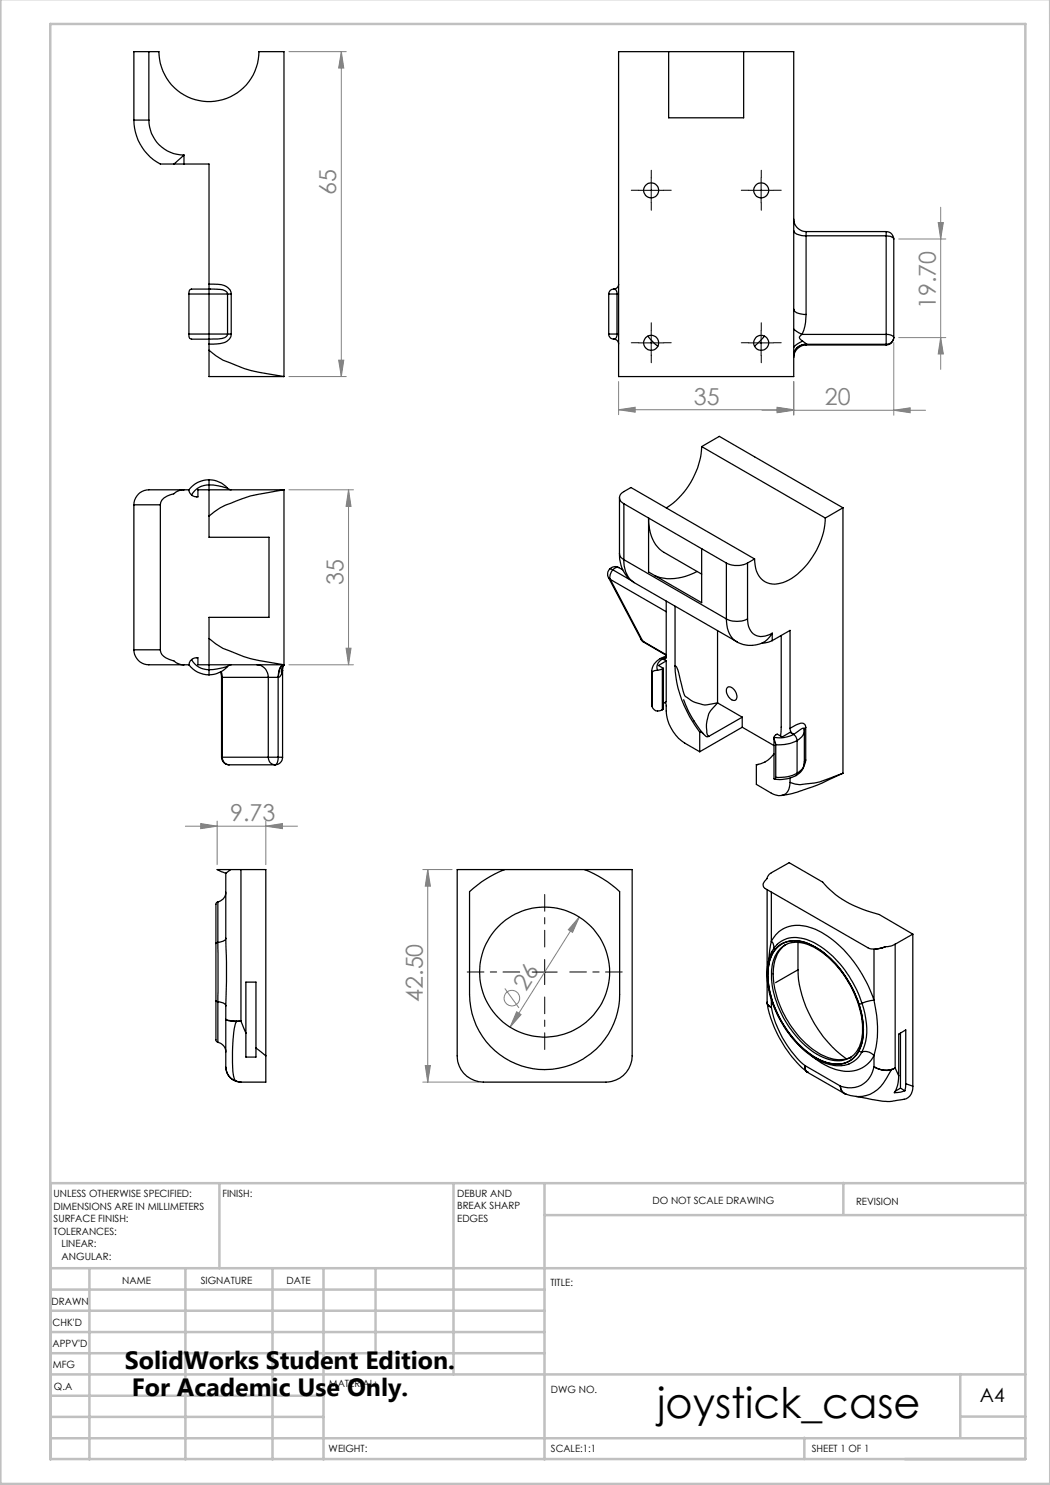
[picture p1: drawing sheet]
<svg xmlns="http://www.w3.org/2000/svg" width="210mm" height="297mm" viewBox="0 0 210 297" stroke-linecap="round" stroke-linejoin="round" font-family="sans-serif">
<g fill="none" stroke="#808080" stroke-width=".2">
<path d="M57.8 10.3h11.5M68.3 10.3l.5 3.3h-1.1zM68.3 10.3v65M179.7 47.8h9.5M187.6 44.5h1.1l-.6 3.3zM188.1 41.4v32.5M57.8 75.3h11.5M67.7 72h1.1l-.5 3.3zM123.7 76.3v6.6M158.8 76.3v6.7M178.8 68.5v14.5M179.7 67.5h9.5"/>
<path d="M188.1 67.5l.6 3.3h-1.1zM57.8 98h12.9M69.7 98v35M69.7 98l.5 3.3h-1zM123.7 81.9l3.3-.4v.9zM123.7 81.9h35.1M152.4 82.1h32.7M155.4 81.6l3.4 .5-3.4 .4zM155.4 81.5l3.4 .4-3.4 .5zM178.8 82.1l3.2-.5v.9zM57.8 133h12.9M69.2 129.6h1l-.5 3.4z"/>
<path d="M37.1 165.2h22.4M40.1 164.7l3.3 .5-3.3 .5zM43.4 164.2v8.7M53.2 165.2l3.3-.5v1zM53.2 164.2v8.7M84.6 173.9h5.8M85.5 173.9l.6 3.3h-1zM85.5 173.9v42.5M101 197.7l2.8 3.9M115.9 183.4l-1.4 3.1-.8-.6zM115.9 183.4l-13.9 22M84.6 216.4h11.1"/>
<path d="M85.1 213.1h1l-.6 3.3zM103.3 202.3l.9 .6-2.2 2.5z"/>
<circle cx="102.4" cy="199.6" r="1.56"/>
</g>
<path d="M103.9 194.4h-10.5M108.9 189.4v-10.5M108.9 199.4v10.5M113.9 194.4h10.5" fill="none" stroke="#000" stroke-width=".2" stroke-dasharray="15.2 1.3 1.3 1.3" stroke-dashoffset="11.9"/>
<g fill="none" stroke="#000" stroke-width=".2" stroke-dasharray="15.2 1.3 1.3 1.3">
<path d="M127.8 38.1h-1.5M130.3 35.6v-1.5M132.8 38.1h1.5M149.8 38.1h-1.5M152.3 35.6v-1.5M154.8 38.1h1.5M130.3 40.6v1.5M152.3 40.6v1.5M127.8 68.6h-1.5M130.3 66.1v-1.5M130.3 71.1v1.5M132.8 68.6h1.5"/>
<path d="M149.8 68.6h-1.5M152.3 66.1v-1.5M152.3 71.1v1.5M154.8 68.6h1.5"/>
</g>
<path d="M127.7 38.1h5.1M130.2 35.6v5M149.7 38.1h5M152.2 35.6v5M127.7 68.6h5.1M130.2 66.1v5M149.7 68.6h5M152.2 66.1v5M106.4 194.4h5M108.9 191.9v5" fill="none" stroke="#000" stroke-width=".2"/>
<g fill="none" stroke="#c0c0c0" stroke-width=".5">
<path d="M.1 -.1v296.9h209.9v-296.9M10.1 4.8h195v287h-195zM43.9 236.6v17M90.7 236.6v38.3M108.9 236.6v55.3M168.7 236.6v6.3M205.1 236.6h-195v55.3M10.1 253.6h195M10.1 257.9h98.8M17.9 253.6v38.3M37.1 253.6v38.3M54.5 253.6v38.3"/>
<path d="M64.7 253.6v38.3M75.1 253.6v17M108.9 243h96.2M10.1 270.6h98.8M10.1 266.4h98.8M10.1 262.1h98.8M10.1 279.1h54.6M10.1 274.9h195M192.1 274.8v12.7M10.1 287.7h195M10.1 283.4h54.6M160.9 287.5v4.3"/>
<path d="M192.1 283.3h13"/>
</g>
<g fill="#808080">
<path d="M178.8 82.1l3.2-.5v.9zM155.4 81.6l3.4 .5-3.4 .4zM53.2 165.2l3.3-.5v1zM40.1 164.7l3.3 .5-3.3 .5z"/>
<path d="M123.7 81.9l3.3-.4v.9zM155.4 81.5l3.4 .4-3.4 .5z"/>
<path d="M115.9 183.4l-2.2 2.5 .8 .6zM103.3 202.3l-1.3 3.1 2.2-2.5z"/>
<path d="M85.1 213.1h1l-.6 3.3zM85.5 173.9l.6 3.3h-1z"/>
<path d="M67.7 72h1.1l-.5 3.3zM68.3 10.3l.5 3.3h-1.1z"/>
<path d="M187.6 44.5h1.1l-.6 3.3zM188.1 67.5l.6 3.3h-1.1z"/>
<path d="M69.7 98l.5 3.3h-1zM69.2 129.6h1l-.5 3.4z"/>
</g>
<g fill="none" stroke="#000" stroke-width=".25">
<path d="M29.8 10.3h-3v13.7M29.8 10.3h2a10 10 0 0 0 10 10 10 10 0 0 0 10-10h5v65M29.8 10.3v13.7M123.7 10.3h35v65h-35zM133.7 10.3v13.3h15v-13.3M26.8 24h3M26.8 24a9.9 9.9 0 0 0 5.3 8.8h2.6M29.8 24a7 7 0 0 0 7 7M34.7 32.8h2.1M36.8 31l-2.1 1.8M36.8 32.8h5v24M36.8 31v1.8"/>
<path d="M37.8 58.8h4M37.8 58.8v8M41.8 57.8v1M41.8 58.8h3.7M41.8 57.8h-3.2a.72 .72 0 0 0-.8 1M41.8 56.8v1M41.8 56.8h.9a3.6 3.6 0 0 1 3.3 1.2l.2 .8M41.8 57.8l1.7 .1a1.8 1.8 0 0 1 2 .7v.2M41.8 58.8v8M45.5 58.8h.7M45.5 58.8v8M46.2 58.8v8"/>
<path d="M121.7 58.8h1.7M121.7 58.8v8M122.7 57.8a.73 .73 0 0 1 .7 1M122.7 57.8a.96 .96 0 0 0-1 1M123.4 58.8h.3M123.4 58.8v8M123.7 56.8a.96 .96 0 0 1-1 1M158.7 43.8a2.5 2.5 0 0 0 2.5 2.5M158.7 46.1l.1 .2a2.89 2.89 0 0 0 2.4 .9M161.2 46.3v.9M161.2 46.3h16M161.2 47.2v15.7"/>
<path d="M161.2 47.2h16M177.2 46.3a1.51 1.51 0 0 1 1.6 1.5M177.2 47.2a1.58 1.58 0 0 1 1.6 .6M177.2 46.3v.9M177.2 47.2v19.7M178.8 47.8v19.7M37.8 66.8h4M37.8 66.8v.4a.8 .8 0 0 0 1.1 .6h2.9M41.8 66.8v1M41.8 66.8h3.7M41.8 67.8v1M41.8 70.1v5.2h15"/>
<path d="M41.8 70.1l1.4 1.1a29.2 29.2 0 0 0 11.9 3.8l1.7 .3M41.8 68.8v1.3M45.5 66.8v.2a1.31 1.31 0 0 1-1.1 .7l-2.6 .1M45.5 66.8h.7M46.2 66.8a2.25 2.25 0 0 1-2.2 1.9l-2.2 .1M121.7 66.8a1.02 1.02 0 0 0 1 1M121.7 66.8h1.7M122.7 67.8a.96 .96 0 0 1 1 1M123.4 66.8a.83 .83 0 0 1-.7 1M123.4 66.8h.3M129.6 67.2l2 2M152.9 67.2l-2 2"/>
<path d="M158.7 65.8l1.7 1.1M158.7 61.8l.1 .3a2.89 2.89 0 0 0 2.4 .8M159.5 69.5a2.88 2.88 0 0 1 1.7-.6 2.39 2.39 0 0 0-2.5 2.2 2.16 2.16 0 0 1 .8-1.6zM160.4 66.9a.69 .69 0 0 0-.5 .7 .69 .69 0 0 0 .6 .6M160.4 66.9h16.8M160.5 68.2l-1 .6-.8 .6M160.5 68.2l.7 .7M161.2 69a2.51 2.51 0 0 0-2.5 2.5M161.2 68.9h.1M161.2 62.9a8.9 8.9 0 0 1-.8 4M161.2 68.9v.1M161.2 69h16"/>
<path d="M161.2 68.9h16M177.2 66.9v2M177.2 66.9a1.41 1.41 0 0 1 1.6 .6M177.2 68.9v.1M178.8 67.5a1.51 1.51 0 0 1-1.6 1.5M178.8 67.5a1.45 1.45 0 0 1-1.6 1.4M36.8 98a3 3 0 0 0-2.1 .8 2.75 2.75 0 0 0-2.6 2.2M36.8 98h-6.5a3.1 3.1 0 0 0-3.5 3M36.8 98h1M37.8 98l.1 .5 .4 .5M41.8 98h15M41.8 98v5.2"/>
<path d="M41.8 97l1.8 .2 1.9 .4M41.8 97v1M41.8 96v1M41.8 96a5.2 5.2 0 0 1 3.7 1.6M41.8 96a5 5 0 0 0-4 2M41.8 97a3.9 3.9 0 0 0-3.5 2M41.8 98h-2.2v1.4l-.7-.1-.6-.3M45.5 97.6l.7 .4M56.8 98l-1.7 .2a35.6 35.6 0 0 0-7.8 2 14.4 14.4 0 0 0-5.5 3M56.8 98v35M123.9 99.5v11.2M140.3 89.3a15.6 15.6 0 0 1-7.1 12.3"/>
<path d="M140.3 89.3l24.8 14.3M140.3 89.3l3.6-2 24.7 14.3M26.8 101h5.3M26.8 101v29M32.1 101v29M41.8 103.2v4.3h12v16h-12v4.2M121.7 115.5l.4 .4M121.7 115.5l6.5 12.3M121.9 113.8a1.48 1.48 0 0 0-.2 1.7M121.9 113.8l.7 .2M122.1 115.9l6.5 12.3M122.1 115.9l11.1 6.4"/>
<path d="M122.6 114a1.87 1.87 0 0 0-.5 1.9M122.6 114l3.5 2M123.8 113.5a1.51 1.51 0 0 0-1.9 .3M123.8 113.5h-.6l-.6 .5M123.8 113.5l.8 .5M123.9 110.7a6.5 6.5 0 0 0 2.9 5.8M123.9 110.7l.3 .8 .6 .4M124.8 100.7a1.28 1.28 0 0 1-.9-1.2 1.28 1.28 0 0 1 .9-1.2l1.4-.8 24.7 14.3M124.8 111.9a5.1 5.1 0 0 0 2 4.6M124.8 100.7l20.5 11.9M124.8 111.9l20.5 11.9M124.8 100.7v11.2"/>
<path d="M126.8 116.5l20.6 11.8M139.4 114.3a9.9 9.9 0 0 1-8.4 .8M140.3 109.7v10.8l-10.6-6.1v-10.8a7.5 7.5 0 0 0 3.1 6.9l7.5 4.3M145.3 112.6a4.8 4.8 0 0 0 4.2 0M145.3 112.6v11.2M149.5 112.6v11.2M150.9 111.8l-1.4 .8M165.1 103.6a15.7 15.7 0 0 1-7.4 12.4 4.5 4.5 0 0 1-5.4-.2 5.4 5.4 0 0 1-1.4-4M168.6 101.6l-3.5 2M168.6 101.6v53.1M26.8 130a3.2 3.2 0 0 0 3.8 3h6.2M26.8 130h5.3"/>
<path d="M32.1 130a2.11 2.11 0 0 0 1.7 1.9 2.64 2.64 0 0 1 1.6 .7l1.4 .4M36.8 133h1M37.8 133a5 5 0 0 0 4 2M38.3 131.9a3.9 3.9 0 0 0 3.5 2M38.3 131.9l-.4 .6-.1 .5M38.3 131.9l.6-.3 .7-.1v1.5h2.2M41.8 127.7l1.4 1.1a29.2 29.2 0 0 0 11.9 3.9l1.7 .3M41.8 133h15M41.8 127.7v5.3M41.8 133v.9M41.8 133.9v1.1M44.1 134.4l.2 1.1"/>
<path d="M44.2 134.3l.2 1.2M44.3 135.5h.1M44.3 135.5v15.9M44.4 135.5h9.3M44.4 135.5v15.9M45.5 133.3l-2 .5-1.7 .1M45.5 133.3a5.3 5.3 0 0 1-3.7 1.7M46.2 133h-.3l-.4 .3M51.4 133a2.41 2.41 0 0 1 2.3 2.5M53.7 135.5h1.9M53.7 135.5v15.9M55.6 135.5h.1"/>
<path d="M55.6 135.5v15.9M56.3 134.8l-.4 .6-.2 .1M56.5 134.1l-.2 .7M56.5 134.1v17.3M56.7 133a2.03 2.03 0 0 0-1 2l-.1 .5M56.8 133l-.3 1.1M56.8 133a1.53 1.53 0 0 0-1 1.5l-.1 1M56.8 133a1.89 1.89 0 0 0-.5 1.8M128.2 127.8l.6 .6M128.2 127.8l.4 .4M128.6 128.2l.2 .2M128.6 128.2l4.6 2.7"/>
<path d="M128.8 128.4l4.4 2.7M130.4 134.2v.5M130.4 134.2v7M130.4 134.7v6.5M131.5 134.1h-.3a.68 .68 0 0 0-.8 .6M132 131.7a3 3 0 0 0-1.6 2.6M132 131.7l.5 .1M132.5 133.8l-1 .3M132.5 133.8v8.2M132.5 131.8a1.75 1.75 0 0 0-1 2.3M132.5 131.8l.7 .4M132.7 133.7l-.2 .1"/>
<path d="M132.7 133.7v8.1l-.2 .2M133.2 131.2l-1.2 .5M133.2 120.2v11.2a.44 .44 0 0 1-.2 .4 .44 .44 0 0 1-.5 0M133.2 131.4l-.7 .4M133.2 132.2v8.2l-.5 .3M133.2 132.2l-1.5 .9 1 .6M135 133.2a23.1 23.1 0 0 0 4.9 13.2M135 133.2l.2 .1a16 16 0 0 1 1.3 4.2l.1 .8a2.74 2.74 0 0 0 1.6 1.8l1.8 .7a4.3 4.3 0 0 0 3.5-.2M135 121.2v12M136.7 139.9v.1a24.9 24.9 0 0 0 3.7 6.4l.3 .3M143.5 126.1v14.5M145.3 123.8a4.8 4.8 0 0 0 4.2 0"/>
<path d="M145.3 123.8a4.9 4.9 0 0 0 2.1 4.5M145.6 137.4a1.68 1.68 0 0 1 1.8 1.8 .71 .71 0 0 1-.4 .9 .71 .71 0 0 1-.9-.3 1.71 1.71 0 0 1-.5-2.4zM147.4 128.3a5.6 5.6 0 0 0 5 .3M149.5 123.8a3.1 3.1 0 0 0 2.6 3.5l.9-.1 1.4-.6M154.4 126.6a4.8 4.8 0 0 1-2 2M154.4 128.1l-.9 .4-1.1 .1M154.4 128.1l3.6-2v19.6M154.4 126.6v1.5M156.2 127.1v18.3l-.1 1.8M44.3 151.4a1.51 1.51 0 0 0 1.5 1.6M44.3 151.4h.1M44.4 151.4a1.45 1.45 0 0 0 1.4 1.6"/>
<path d="M44.4 151.4h9.3M45.8 153h9.2M53.7 151.4a1.4 1.4 0 0 0 1.3 1.6M53.7 151.4h1.9M55.6 151.4a1.33 1.33 0 0 1-.6 1.6M55.6 151.4h.9M56.5 151.4a1.51 1.51 0 0 1-1.5 1.6M130.4 140.8l.1 .6M130.4 141.2a1.31 1.31 0 0 0 2.1 .8M133 140.5l.1 .1a12.3 12.3 0 0 0 1.1 5 7.9 7.9 0 0 0 2.7 3l3 1.8M139.9 146.4h.4l.3 .3a.95 .95 0 0 0 1.1 .6M139.9 146.4v4"/>
<path d="M143.5 140.6l-.4 .5a5.9 5.9 0 0 0-1.7 5.2l.1 .6 .2 .4M143.5 140.6l4.9 2.8M148.4 145.4l6.4 3.7M148.4 143.4v2M148.4 143.4l-6.7 3.9M148.4 145.4l-8.5 5M151.3 153v3.9l3 1.7a2.24 2.24 0 0 0 3.6-1.4l.1-.7M151.7 152.9l-.4 .1M153.1 152.3l-.1 .1M154.8 150.8l-.2 .2a4.9 4.9 0 0 1-3.3 2M154.8 147.5l.4 1.4M154.8 147.6l.1 8.3 .2-.2 .1-.2"/>
<path d="M155.2 148.9v6.6M158 145.7a1.38 1.38 0 0 0 .7 1.2M158 155.6v.9M158.7 146.9a6.4 6.4 0 0 1-3.9 .6M158.7 146.9a1.6 1.6 0 0 1 .7 1.2M158.7 146.9l-.7-.4-1.5 .9-1.1-.6-.5 .4-.1 .3M159.2 155.1a7 7 0 0 1-4.3 .8M159.4 148.1a8.3 8.3 0 0 1-4.2 .8M159.4 154.7a7.4 7.4 0 0 1-4.2 .8M159.4 154.7l-.2 .4M159.4 148.1v6.6M160.9 145.9h.1"/>
<path d="M160.9 152.6a2.92 2.92 0 0 1-1.7 2.5M160.9 145.9l-.1-.2h-.4l-1.7 1.2M160.9 146a2.45 2.45 0 0 1-1.5 2.1M160.9 152.6a2.46 2.46 0 0 1-1.5 2.1M160.9 145.8v6.8M161.1 145.5a.87 .87 0 0 0-.4-.8 .87 .87 0 0 0-1 .1l-1.7 .9M161.1 152l-.3 1.1M161.1 145.5l-.2 .4M161.1 152l-.2 .3M161.1 145.5v6.5M168.6 154.7a48.3 48.3 0 0 1-11.4 4.3l-.9 .1M168.6 154.7l-2.3 .8a14.6 14.6 0 0 1-7.3 1.3l-1-.3"/>
<path d="M45.2 178.4a1.98 1.98 0 0 1-1.6 2M45.2 174.7v12.9M46.1 173.9l-.9 .8M46.1 173.9h2.1M46.1 173.9h-2.7l1.8 .8M48.2 173.9v30.3M48.2 173.9h5v37.3M100.9 173.9a22.4 22.4 0 0 0-7 4.4v20.6a15 15 0 0 0 15 15 15 15 0 0 0 15-15v-20.6a22.4 22.4 0 0 0-7-4.4M100.9 173.9h16M100.9 173.9h-9.5v37.3a5.2 5.2 0 0 0 5.3 5.2h24.5a5.3 5.3 0 0 0 5.2-5.2v-37.3h-9.5M153.4 177.9v22.5M154.3 178.4v9.8"/>
<path d="M43.2 188.7v11.5M43.6 180.4l-.4 .4v7.9M43.6 188.5v11.8M43.6 188.5l-.4 .2M43.6 180.4v8.1M45.2 187.6l.1 4.7-.1 8.9M45.2 187.6a1.44 1.44 0 0 1-1.6 .9M154.3 188.2a6 6 0 0 1 7.7-2.7 19.9 19.9 0 0 1 10.1 8.8 25.6 25.6 0 0 1 2.7 5.8M154.3 188.2l.3 .5 .1 1.1M154.3 188.2l-.5 3.6M154.3 200v1.5M154.3 190.4a5.3 5.3 0 0 1 6.5-2.7 17.3 17.3 0 0 1 9.4 8.2l1.1 2 1.1 2.8"/>
<path d="M154.3 190.4a13.3 13.3 0 0 0 0 9.7M154.3 190.4l.1 .4M154.4 190.8a5.3 5.3 0 0 1 7.2-2.1 19.7 19.7 0 0 1 10 11.5l.2 .6M154.4 190.8a12.7 12.7 0 0 0 0 9.4M155.5 189.4a5.7 5.7 0 0 1 6.6-.5 20.4 20.4 0 0 1 10.1 13.3 10.6 10.6 0 0 1-.9 8.7 5.1 5.1 0 0 1-6.1 1.5 17.4 17.4 0 0 1-9-8.3 16.8 16.8 0 0 1-2.3-11.9l.5-1.4zM156.1 189.7a5.3 5.3 0 0 1 6.2-.5 20.1 20.1 0 0 1 9.9 13.4 9.8 9.8 0 0 1-1 7.8 5.1 5.1 0 0 1-6.2 1.2 18.3 18.3 0 0 1-9.2-10 13.3 13.3 0 0 1-.8-10.4zM157.2 188.9a7.4 7.4 0 0 0-2.5 7.1 20.1 20.1 0 0 0 9.9 15.1 6.1 6.1 0 0 0 5.6 .3M159.6 194l-4.5 2.5M159.6 194a23.8 23.8 0 0 0 9.7 17.8M159.6 188.5v5.5M174.8 189.8v10.3M177 189.4l-2 .4"/>
<path d="M179 188.8l-.9 .4-1.1 .2M179 188.8v24.8M182.6 186.8l-6.7-3.9a20.5 20.5 0 0 1-11.4-6.5l-6.7-3.9-3.5 2.1a1.75 1.75 0 0 0-.9 1.1l-.1 .2a1.23 1.23 0 0 0-.5 1.5l20.8 12.1a4.1 4.1 0 0 0 3.4-.1M182.6 186.8l-3.6 2M182.6 186.8v30.4M43.2 200.2v7.9l.4 .4M43.2 200.2l.4 .1M43.6 208.5a2 2 0 0 1 1.6 1.9M43.6 200.3a1.55 1.55 0 0 1 1.6 .9M43.6 200.3v8.2M45.2 203.9l.4 .2 1.7 .1M45.2 203.9v9.5"/>
<path d="M45.2 203.9a3.2 3.2 0 0 0 2.1 .4M45.2 213.4a2.95 2.95 0 0 0 2.1 2.8M45.2 213.4a3.1 3.1 0 0 0 2.1 2.9M45.2 201.2v2.7M47.3 204.2h.9M47.3 204.2v.1M47.3 216.3l.9 .1M47.3 216.2l.9 .2M47.3 204.3a18.3 18.3 0 0 0-.8 7.2 9.4 9.4 0 0 0 .5 4.5l.3 .2M47.3 216.2v.1M48.2 204.2l1 2.4M48.2 204.2l-.9 .1"/>
<path d="M49.2 206.6v4.8h2v-1.8M49.2 206.6v-10.2h2v13.2M51.2 209.6l2 1.6M53.2 211.2v5.2h-5M153.4 200.6a23.4 23.4 0 0 0 8 13.7M153.4 200.4v.3M153.4 200.4a1.29 1.29 0 0 0 .9 1.1M153.5 200.7l.2 .5 .6 .3M154.3 201.5a20.5 20.5 0 0 0 6.7 11.6M154.3 200.1a21.2 21.2 0 0 0 9.6 12 8.2 8.2 0 0 0 4.9 1M154.3 200.1l.1 .1M154.4 200.2a20.3 20.3 0 0 0 9.7 11.9 5.8 5.8 0 0 0 6.6-.5l1.1-1.4"/>
<path d="M161 213.1v.7l.4 .5M161 213.1a1.16 1.16 0 0 0 .5 1.3M161 213.1l7.1 4.1M161.4 214.3l.1 .2M161.4 214.3h.1M161.5 214.4h.1M161.5 214.5l7.3 4.2a1.94 1.94 0 0 1-.7-1.5M168.1 217.2a1.66 1.66 0 0 0 1 1.6M168.8 218.7l.5 .2M169.1 218.8l2.1 .5M170 211.6h.1M171.8 200.8a12.7 12.7 0 0 1 0 9.4"/>
<path d="M171.8 210.2l.4 .2h.2M172.4 200.7l-.6 .1M172.4 210.4a2.49 2.49 0 0 1 2.4 .7M172.4 200.7a12.8 12.8 0 0 1 0 9.7M172.4 210.4a5 5 0 0 1-3.6 2.7M174.8 213.3l1.5 .7h1.1l.9-.1M174.8 200.1a21.5 21.5 0 0 1 0 11M174.8 200.1l-1.6 .2-.8 .4M174.8 213.3a4.9 4.9 0 0 1-6.7 3.9M174.8 213.3a4.2 4.2 0 0 0 3.5 .7M174.8 211.1a6.1 6.1 0 0 1-7.7 2.8 14.9 14.9 0 0 1-4.6-2.6M174.8 211.1v2.2"/>
<path d="M178.3 214a16.7 16.7 0 0 1-2.8 3.9 5.8 5.8 0 0 1-4.3 1.4M178.3 213.9v.1M179 213.6l-.7 .3M179 213.6l.7 1.6M179 213.6l-.7 .4M179.7 215.2l-.2 1.8-.6 1.5 1.2-.1 .9-.2M179.7 215.2v-8.4l1.5-.8v10.7M180.1 206.6v11M180.1 217.6l-1.1 .7M180.1 217.6l.9 .6M181.2 216.7l1.4 .5M181.2 216.7l-.2 1.5"/>
<path d="M182.6 217.2a2.48 2.48 0 0 1-2.9 2.8 11.1 11.1 0 0 1-5.7-.2l-2.8-.5"/>
<circle cx="130.2" cy="38.1" r="1.51"/>
<circle cx="152.2" cy="38.1" r="1.5"/>
<circle cx="130.2" cy="68.6" r="1.49"/>
<circle cx="152.2" cy="68.6" r="1.48"/>
<circle cx="108.9" cy="194.4" r="13"/>
</g>
<text font-size="8.5" x="131.4" y="283.5">joystick_case</text>
<g font-size="5">
<text x="25" y="273.7">SolidWorks Student Edition.</text>
<text x="26.4" y="279.2">For Academic Use Only.</text>
</g>
<g font-size="4.7" fill="#808080">
<text x="67.3" y="39" transform="rotate(-90 67.3 39)">65</text>
<text x="187.2" y="61.8" transform="rotate(-90 187.2 61.8)">19.70</text>
<text x="138.8" y="80.9">35</text>
<text x="165" y="81">20</text>
<text x="68.7" y="117" transform="rotate(-90 68.7 117)">35</text>
<text x="46" y="164.2">9.73</text>
<text x="84.6" y="200.4" transform="rotate(-90 84.6 200.4)">42.50</text>
<text x="105.2" y="198.3" transform="rotate(-58 105.2 198.3)">26</text>
</g>
<text font-size="3.9" x="196" y="280.4">A4</text>
<g font-size="2">
<text x="10.7" y="239.5">UNLESS OTHERWISE SPECIFIED:</text>
<text x="44.5" y="239.5">FINISH:</text>
<text x="91.4" y="239.4">DEBUR AND</text>
<text x="10.7" y="242">DIMENSIONS ARE IN MILLIMETERS</text>
<text x="10.7" y="244.5">SURFACE FINISH:</text>
<text x="91.4" y="241.9">BREAK SHARP</text>
<text x="91.4" y="244.4">EDGES</text>
<text x="130.5" y="240.8">DO NOT SCALE DRAWING</text>
<text x="171.2" y="241">REVISION</text>
<text x="10.7" y="247">TOLERANCES:</text>
<text x="12.3" y="249.5">LINEAR:</text>
<text x="12.3" y="252">ANGULAR:</text>
<text x="24.4" y="256.9">NAME</text>
<text x="40.1" y="256.8">SIGNATURE</text>
<text x="57.3" y="256.8">DATE</text>
<text x="110.1" y="257.1">TITLE:</text>
<text x="10.3" y="260.9">DRAWN</text>
<text x="10.5" y="269.3">APPV'D</text>
<text x="10.5" y="265.2">CHK'D</text>
<text x="10.6" y="273.6">MFG</text>
<text x="10.8" y="278">Q.A</text>
<text x="65.8" y="277.4">MATERIAL:</text>
<text x="110.2" y="278.5">DWG NO.</text>
<text x="65.7" y="290.4">WEIGHT:</text>
<text x="110.2" y="290.5">SCALE:1:1</text>
<text x="162.4" y="290.4">SHEET 1 OF 1</text>
</g>
</svg>
